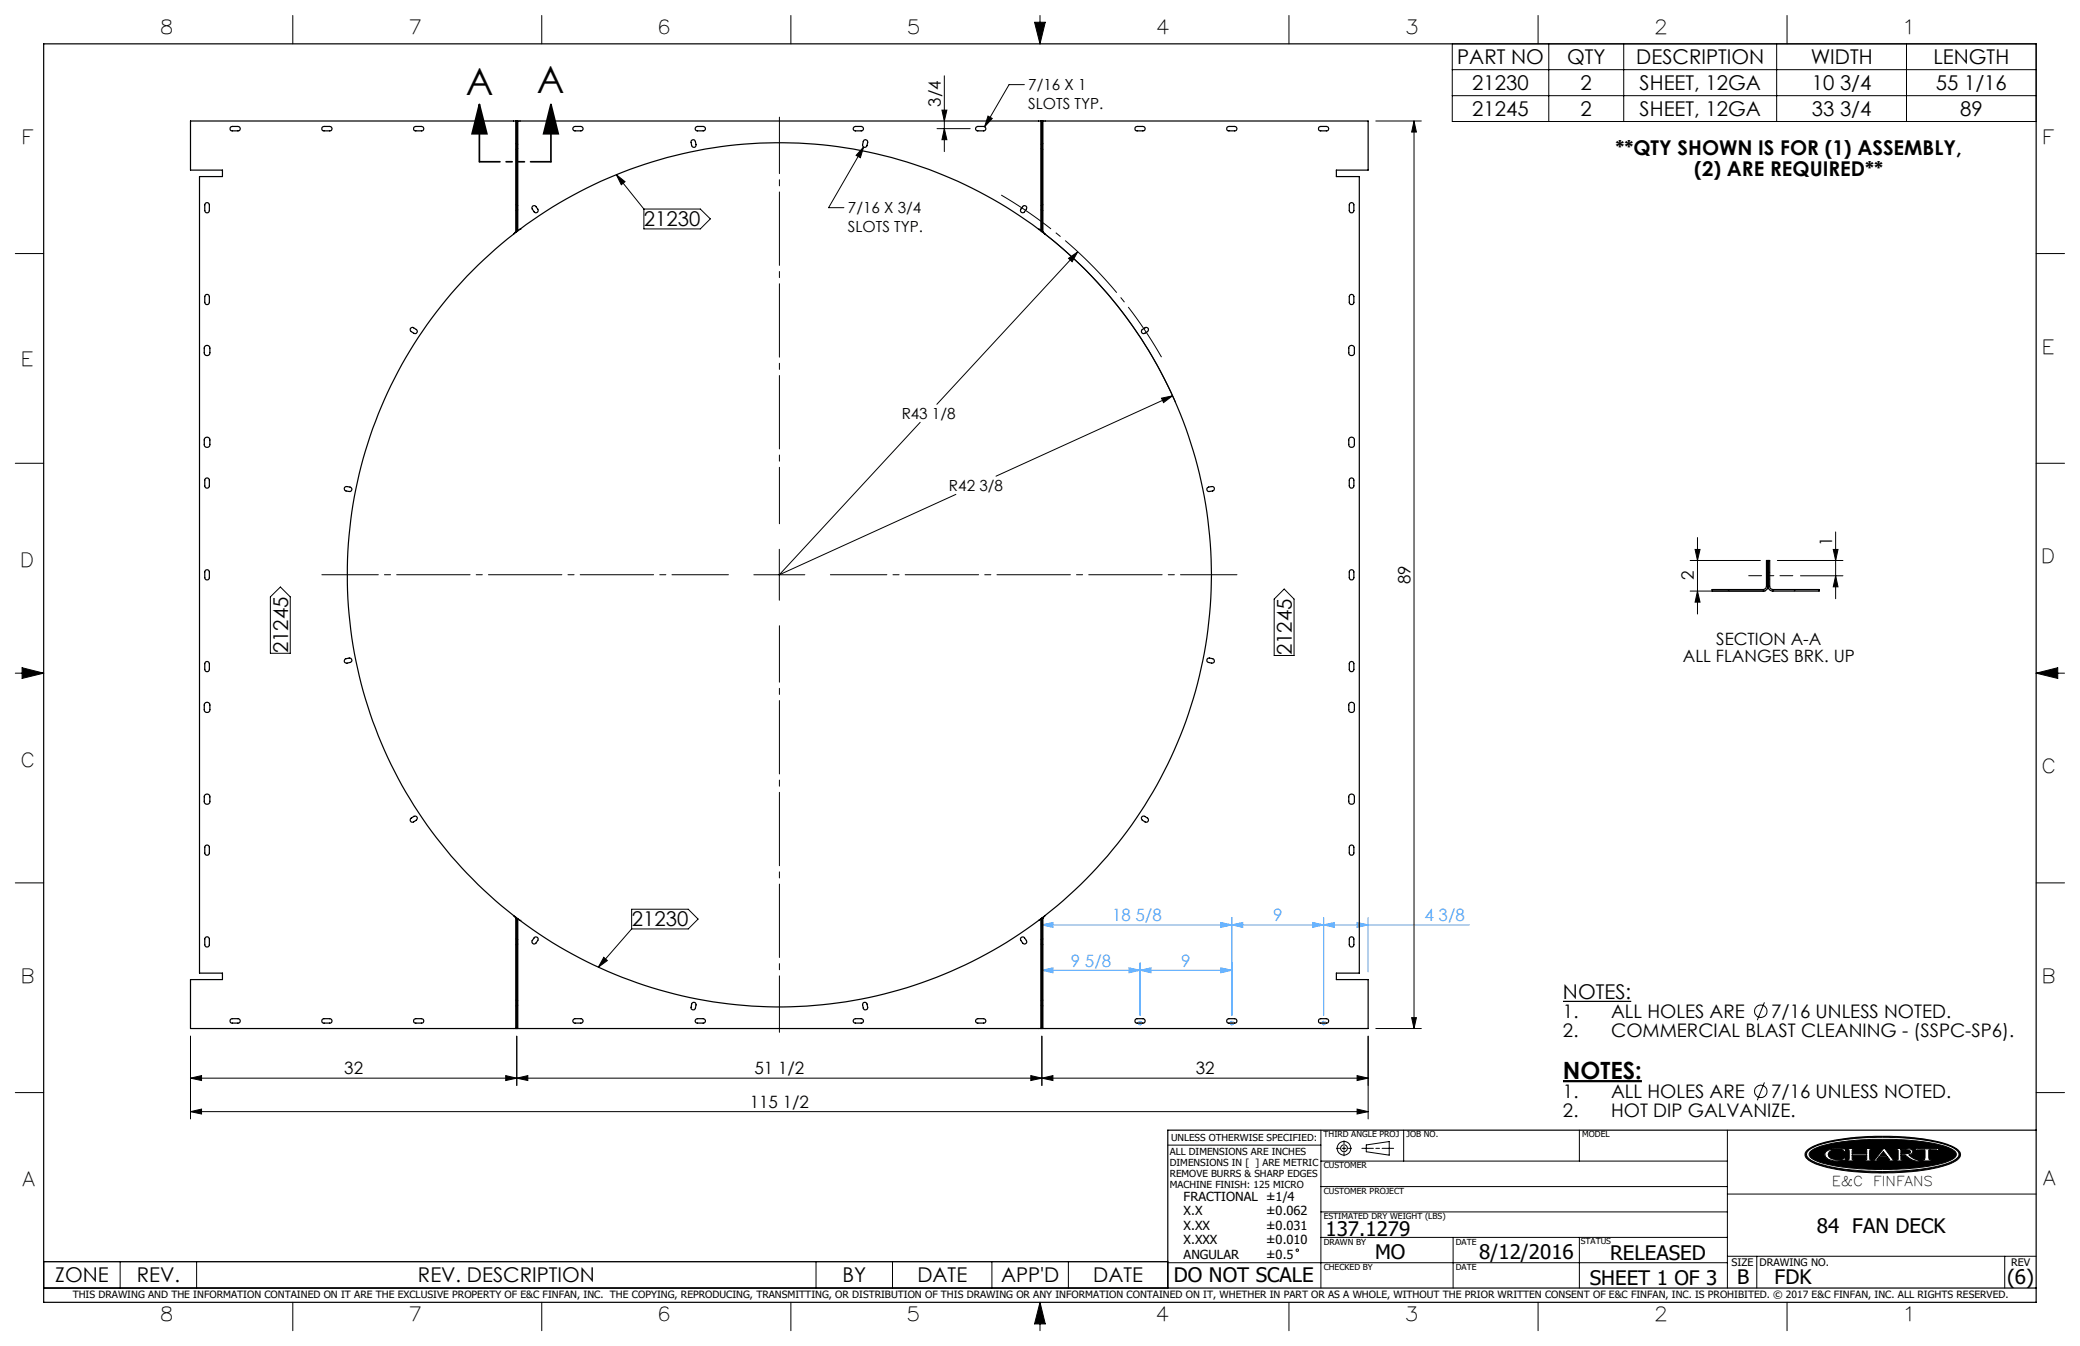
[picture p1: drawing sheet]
<svg xmlns="http://www.w3.org/2000/svg" width="432mm" height="279mm" viewBox="0 0 432 279" stroke-linecap="round" stroke-linejoin="round" font-family="sans-serif">
<g fill="none" stroke="#000" stroke-width=".21">
<path d="M60.8 3.2v5.9M112.5 3.2v5.9M164.2 3.2v5.9M196 15.7v15.8M212.7 17.6h-3.2l-5.1 8.7M214.8 4.6h2.2l-1.1 4.5zM215.9 3.2v5.9M267.6 3.2v5.9M301.5 9.1h121.2v16.1h-121.2zM301.5 14.5h121.2M301.5 19.9h121.2M319.3 3.2v5.9"/>
<path d="M321.5 9.1v16.1M337.1 9.1v16.1M368.8 9.1v16.1M371 3.2v5.9M395.8 9.1v16.1M128 36.3l5.7 7.1M128 36.3l1.8 1.4-.8 .6zM179.3 30.5l-.7 2.2-.9-.5zM179.3 30.5l-7.3 12.6h3.2M194.5 26.7h6.9M195.5 22.9h1.1l-.6 2.2zM196 26.7l.6 2.3h-1.1z"/>
<path d="M205.1 24.1l.9 .5-1.6 1.7zM285.6 25.1h9.5M293.5 25.1l.5 2.3h-.9zM293.5 25.1v188.4M3.2 52.6h5.9M133.7 43.4h11.7l2.1 2-2.1 2.1h-11.7zM216.9 48.5a90.3 90.3 0 0 1 27.2 35M221.8 53.6l1.9-1.3-1.1 2zM223.7 52.3l-29.2 31.6M422.7 52.6h5.9M3.2 96.2h5.9M191 87.7l-29.2 31.6 36.6-16.7"/>
<path d="M241.1 82.7l2.3-.5-1.9 1.4zM243.4 82.2l-36.6 16.6M422.7 96.2h5.9M156.5 119.3h10.6M161.8 114v10.6M350.9 116.3h14.5M351.9 114.1h1l-.5 2.2zM352.4 111.6v15.9M369 116.3h13.6M373.8 119.5h8.8M380.6 114.1h1l-.5 2.2zM381.1 119.5l.5 2.3h-1z"/>
<path d="M381.1 110.4v13.9M3.2 139.7h5.9M4.6 138.6l4.5 1.1-4.5 1.1zM56.1 123.9l2.1-2.1 2.1 2.1v11.7h-4.2zM264.5 124.4l2.1-2.1 2 2.1v11.7h-4.1zM350.9 122.7h15.6M352.4 122.7l.5 2.3h-1zM422.7 139.7h5.9M422.7 139.7l4.5-1.1v2.2zM3.2 183.3h5.9M125.3 198.7l.8 .7-1.9 1.4zM131.1 188.7h11.8l2 2.1-2 2h-11.8z"/>
<path d="M131.1 192.8l-6.9 8M422.7 183.3h5.9M39.5 215.1v17.2M107.3 215.1v10.2M216.3 215.1v10.2M284 215.1v17.2M285.6 213.5h9.5M293.1 211.2h.9l-.5 2.3zM366.3 208.1l-1.5 3.7M3.2 226.8h5.9M39.5 230.8l2.3-.6v1zM39.5 230.8h244.5"/>
<path d="M39.5 223.8l2.3-.5v1zM39.5 223.8h244.5M105 223.3l2.3 .5-2.3 .5zM107.3 223.8l2.3-.5v1zM214 223.3l2.3 .5-2.3 .5zM216.3 223.8l2.3-.5v1zM242.4 237.7h31.8M274.2 234.6v32.8M277.4 238.4h.7M278.6 238.4h.8M279 236.8v.7M279 238v.8"/>
<path d="M279 239.3v.6M279.9 238.4h.7M281.7 223.3l2.3 .5-2.3 .5zM281.7 230.2l2.3 .6-2.3 .4zM282.7 238.4h2.4M283.6 237.7l4.8-.7v2.8l-4.8-.7zM285.6 238.4h.8M286.9 238.4h2.4M291.4 234.6v6.4M327.9 234.6v6.4M358.6 234.6v32.8M366.3 224.7l-1.5 3.7"/>
<path d="M375.3 238.7a16.2 16.2 0 0 1 7.4-2.3 55.4 55.4 0 0 1 21.3 1.1l1.4 .6a1.73 1.73 0 0 1 1.5 2 7.1 7.1 0 0 1-4.3 2.2 56 56 0 0 1-24.6-.3 5 5 0 0 1-3.2-2l-.1-.1a1.17 1.17 0 0 1 .6-1.2zM375.4 238.9a12.8 12.8 0 0 1 6.4-2.2 59.4 59.4 0 0 1 21.7 .8 4.5 4.5 0 0 1 3.1 1.9 1.7 1.7 0 0 1-1.3 1.7 34.9 34.9 0 0 1-12.8 2l-2.2 .1a39.2 39.2 0 0 1-13.6-2l-.7-.3a1.2 1.2 0 0 1-.6-2zM375.8 239a15.4 15.4 0 0 1 7.6-2.1l3.6-.3 3.3-.1a44.5 44.5 0 0 1 14.2 1.7l.8 .4a1.03 1.03 0 0 1 .8 1 1.03 1.03 0 0 1-.8 1 25.5 25.5 0 0 1-9.5 2l-7.7 .1a33.6 33.6 0 0 1-11.3-1.9l-.8-.5a.79 .79 0 0 1-.2-1.3zM379 239.1a5 5 0 0 1 3.5-.6h.7v.2l-.2 .4-.6-.4a3.1 3.1 0 0 0-2.7 .4l-.2 .5 .2 .5a3.1 3.1 0 0 0 2.8 .5l.4-.3h.3l-.2 .5-.7 .1a3.6 3.6 0 0 1-3.3-.8l-.2-.6zM383.5 238.4h1.6v.2l-.6 .1v.8h3v-.8l-.5-.1v-.2h1.5v.2l-.3 .1-.1 .4 .1 1.5v.1l.3 .1v.2h-1.5v-.2h.4l.1-.2v-.8h-3v.8l.6 .2v.2h-1.6v-.2l.3-.1 .1-.1v-1.5v-.4l-.4-.1zM391 239l.6 .9h-1.3zM391 238.4h.3l1.7 2.3 .5 .1v.2h-1.6v-.2l.4-.1-.5-.6h-1.7l-.5 .7h.6v.2h-1.5v-.2l.5-.1zM393.6 238.4h2.3l.9 .2 .3 .4-.2 .5-.7 .2 1.2 .9 1.1 .2v.2a4.2 4.2 0 0 1-2.9-1.1l-1-.1v.9l.6 .1v.2h-1.6v-.2h.3l.2-.2v-1.8l-.5-.2zM394.6 238.6l1.8 .2 .2 .3-.2 .3-1.8 .1zM397.9 238.3l1 .2 3.7-.1-.3 .5h-.2l-.1-.2h-1.6l.1 1.9 .6 .2v.2h-2.2v-.2l.7-.2v-1.8l-1.6-.1-.2 .2h-.3zM402.1 238.9h.1M422.7 226.8h5.9"/>
<path d="M274.2 256.9h84.4M274.2 251.6h84.4M274.2 246.3h84.4M274.2 241h84.4M301.7 256.9v10.5M327.9 256.9v10.5M358.6 247.9h64.1M9.1 261.9h233.3v5.5h-233.3zM24.9 261.9v5.5M40.8 261.9v5.5M60.8 270.3v5.9M112.5 270.3v5.9"/>
<path d="M164.2 270.3v5.9M169.4 261.9v5.5M185.3 261.9v5.5M205.9 261.9v5.5M215.9 270.3v5.9M215.9 270.3l1.1 4.5h-2.2zM221.8 261.9v5.5M242.4 262.1h116.2M267.6 270.3v5.9M319.3 270.3v5.9M358.6 260.8h64.1M364.7 260.8v6.6"/>
<path d="M371 270.3v5.9M416.2 260.8v6.6"/>
<circle cx="365.5" cy="209.9" r="1.29"/>
<circle cx="279" cy="238.4" r=".71"/>
<circle cx="279" cy="238.4" r="1.41"/>
<circle cx="365.5" cy="226.6" r="1.29"/>
<circle cx="269.3" cy="259.5" r=".25"/>
</g>
<path d="M9.1 9.1h413.6v261.2h-413.6zM422.7 234.6h-180.3v32.8M9.1 267.4h413.6" fill="none" stroke="#000" stroke-width=".25"/>
<g fill="#000">
<path d="M383.5 238.4v.2h.3l.1 .2v1.8l-.1 .1-.3 .1v.2h1.6v-.2l-.6-.2v-.8h3v.9l-.5 .1v.2h1.5v-.2l-.3-.1-.1-.2v-1.6l.1-.3h.3v-.2h-1.5v.2l.5 .1v.8h-3v-.8l.6-.1v-.2zM391 238.4l-1.8 2.3-.5 .1v.2h1.5v-.2h-.6l.5-.7h1.7l.5 .6-.4 .1v.2h1.6v-.2l-.5-.1-1.7-2.3zM393.6 238.4v.2l.5 .2v1.8l-.2 .2h-.3v.2h1.6v-.2l-.6-.1v-.9l1.1 .1a3.2 3.2 0 0 0 2.8 1.1v-.2a3.4 3.4 0 0 1-2.3-1.1 .68 .68 0 0 0 .8-.2 .68 .68 0 0 0 0-.8l-.7-.3zM397.9 238.3l-.4 .6h.3l.2-.2 1.6 .1v1.8l-.2 .2h-.5v.2h2.2v-.2h-.5l-.2-.3v-1.7l1.6-.1 .1 .2h.2l.3-.5-4 .1zM375.8 239a14 14 0 0 1 6.9-2l6.1-.5h5l4.8 .4a16.3 16.3 0 0 1 7.2 2 .96 .96 0 0 1-.4 1.7 24.9 24.9 0 0 1-10.1 2l-6.5 .1-3.8-.2a21.2 21.2 0 0 1-8.8-2l-.4-.3-.2-.5zM379.1 239a1.04 1.04 0 0 0 .7 1.7 7 7 0 0 0 3.2 .1l.2-.5h-.3l-.5 .4a2.56 2.56 0 0 1-2.8-.8 1.28 1.28 0 0 1 1.4-1.3h.2a1.49 1.49 0 0 1 1.4 .2l.4 .3 .2-.6h-.6a4.7 4.7 0 0 0-3.5 .5zM375.3 238.7a19 19 0 0 1 8.8-2.5l4.1-.3h4.8a33.1 33.1 0 0 1 12.7 2.3l.2 .1a1.36 1.36 0 0 1 .9 2 9.1 9.1 0 0 1-5.1 2.2l-.4 .1a58.1 58.1 0 0 1-23.1-.6 5.6 5.6 0 0 1-3.4-1.9v-.8zM375.3 238.9a1.14 1.14 0 0 0 .6 1.9 24.5 24.5 0 0 0 9.8 2.2l4.1 .2 3.7-.1a33.7 33.7 0 0 0 11.9-2.1l.4-.2a1.19 1.19 0 0 0 .9-1.2 1.19 1.19 0 0 0-.9-1.1 21.6 21.6 0 0 0-8.8-2.1l-5.1-.3-4.7 .1a30.2 30.2 0 0 0-11.1 2.1z" fill-rule="evenodd"/>
<path d="M215.9 270.3l-1.1 4.5h2.2zM214.8 4.6h2.2l-1.1 4.5zM4.6 138.6l4.5 1.1-4.5 1.1zM422.7 139.7l4.5-1.1v2.2zM391 239l-.7 .9h1.3zM394.6 238.6v.9l1.7-.1a.38 .38 0 0 0 .3-.4 .38 .38 0 0 0-.5-.3z" fill-rule="evenodd"/>
</g>
<path d="M324.5 224.4h16.4" fill="none" stroke="#000" stroke-width=".46"/>
<path d="M324.5 207.9h14.1" fill="none" stroke="#000" stroke-width=".26"/>
<path d="M99.5 21.7l1.6 6.1h-3.1zM99.5 21.7v11.9M114.4 21.7l1.5 6.1h-3zM114.4 21.7v11.9" fill="none" stroke="#000" stroke-width=".35"/>
<path d="M241.1 74.1a91.3 91.3 0 0 0-33.2-33.6" fill="none" stroke="#000" stroke-width=".21" stroke-dasharray="15.2 1.3 1.3 1.3" stroke-dashoffset="2.7" stroke-linecap="butt"/>
<g fill="none" stroke="#53a9ff" stroke-width=".21">
<path d="M216.3 192l2.3-.5v1zM216.3 192h88.7M236.7 199.9v10.9M253.4 191.5l2.3 .5-2.3 .5zM255.7 190.5v20.3M255.7 192l2.3-.5v1zM272.5 191.5l2.3 .5-2.3 .5zM274.8 192l2.2-.5v1zM274.8 190.5v20.3M281.7 191.5l2.3 .5-2.3 .5zM284 190.5v11.3M216.3 201.4l2.3-.5v1z"/>
<path d="M216.3 201.4h39.4M234.4 200.9l2.3 .5-2.3 .5zM236.1 212.4h1.1M236.3 212l.7 .7M236.7 211.9v1M236.7 201.4l2.2-.5v1zM237 212l-.7 .7M253.4 200.9l2.3 .5-2.3 .5zM255.2 212.4h1M255.4 212l.7 .7M255.7 211.9v1M256.1 212l-.7 .7"/>
<path d="M274.2 212.4h1.1M274.4 212l.7 .7M274.8 211.9v1M275.1 212l-.7 .7"/>
</g>
<path d="M363 119.5h9.2" fill="none" stroke="#000" stroke-width=".21" stroke-dasharray="15.2 1.3 1.3 1.3" stroke-dashoffset="12.6"/>
<path d="M151.2 119.3h-84.4M161.8 108.7v-84.4M172.4 119.3h84.4M161.8 129.9v84.4" fill="none" stroke="#000" stroke-width=".21" stroke-dasharray="15.2 1.3 1.3 1.3" stroke-dashoffset="3.5"/>
<path d="M114.4 33.6h-14.8" fill="none" stroke="#000" stroke-width=".35" stroke-dasharray="6.3 1.3 1.3 1.3 1.3 1.3" stroke-dashoffset="2.1"/>
<g fill="#000">
<path d="M221.8 53.6l1.9-1.3-1.1 2z"/>
<path d="M114.4 21.7l1.5 6.1h-3zM99.5 21.7l1.6 6.1h-3.1z"/>
<path d="M128 36.3l1.8 1.4-.8 .6zM125.3 198.7l.8 .7-1.9 1.4z"/>
</g>
<g fill="#53a9ff">
<path d="M272.5 191.5l2.3 .5-2.3 .5zM255.7 192l2.3-.5v1zM253.4 200.9l2.3 .5-2.3 .5zM236.7 201.4l2.2-.5v1z"/>
<path d="M274.8 192l2.2-.5v1zM281.7 191.5l2.3 .5-2.3 .5z"/>
<path d="M253.4 191.5l2.3 .5-2.3 .5zM216.3 192l2.3-.5v1zM234.4 200.9l2.3 .5-2.3 .5zM216.3 201.4l2.3-.5v1z"/>
</g>
<g fill="#000">
<path d="M205.1 24.1l-.7 2.2 1.6-1.7zM179.3 30.5l-1.6 1.7 .9 .5zM241.1 82.7l.4 .9 1.9-1.4z"/>
<path d="M351.9 114.1h1l-.5 2.2zM352.4 122.7l.5 2.3h-1z"/>
<path d="M293.1 211.2h.9l-.5 2.3zM293.5 25.1l.5 2.3h-.9zM196 26.7l.6 2.3h-1.1zM195.5 22.9h1.1l-.6 2.2zM381.1 119.5l.5 2.3h-1zM380.6 114.1h1l-.5 2.2z"/>
<path d="M39.5 230.8l2.3-.6v1zM281.7 230.2l2.3 .6-2.3 .4z"/>
<path d="M105 223.3l2.3 .5-2.3 .5zM39.5 223.8l2.3-.5v1z"/>
<path d="M107.3 223.8l2.3-.5v1zM214 223.3l2.3 .5-2.3 .5z"/>
<path d="M216.3 223.8l2.3-.5v1zM281.7 223.3l2.3 .5-2.3 .5z"/>
</g>
<g fill="none" stroke="#000" stroke-width=".25">
<path d="M47.9 26.4l.3-.2h1.2a.46 .46 0 0 1 .5 .5 .46 .46 0 0 1-.5 .5h-1.2a.45 .45 0 0 1-.4-.3 .45 .45 0 0 1 .1-.5zM66.9 26.4l.4-.2h1.1a.46 .46 0 0 1 .5 .5 .46 .46 0 0 1-.5 .5h-1.1a.45 .45 0 0 1-.5-.3 .45 .45 0 0 1 .1-.5zM86 26.4l.3-.2h1.2a.46 .46 0 0 1 .5 .5 .46 .46 0 0 1-.5 .5h-1.2a.45 .45 0 0 1-.4-.3 .45 .45 0 0 1 .1-.5zM107.1 25.1h-67.6v10.2h6.7v1.4h-4.8v165.3h4.8v1.3h-6.7v10.2h67.6M107.1 25.1v23M107.1 25.1h.4M107.3 25.1v23M107.5 25.1h108.6M107.5 25.1v22.8M119.1 26.4l.3-.2h1.2a.46 .46 0 0 1 .4 .5 .46 .46 0 0 1-.4 .5h-1.2a.45 .45 0 0 1-.4-.3 .45 .45 0 0 1 .1-.5zM143.6 29.1a.46 .46 0 0 1 .8 .3l.1 .6a.47 .47 0 0 1-.4 .6 .47 .47 0 0 1-.5-.4l-.2-.8zM144.5 26.4l.3-.2h1.2a.46 .46 0 0 1 .4 .5 .46 .46 0 0 1-.4 .5h-1.2a.45 .45 0 0 1-.4-.3 .45 .45 0 0 1 .1-.5z"/>
<path d="M177.3 26.4l.3-.2h1.2a.46 .46 0 0 1 .4 .5 .46 .46 0 0 1-.4 .5h-1.2a.45 .45 0 0 1-.4-.3 .45 .45 0 0 1 .1-.5zM179.4 29.1a.51 .51 0 0 1 .7 .5l-.1 .6a.47 .47 0 0 1-.6 .4 .47 .47 0 0 1-.3-.6zM202.7 26.4l.3-.2h1.2a.46 .46 0 0 1 .4 .5 .46 .46 0 0 1-.4 .5h-1.2a.45 .45 0 0 1-.4-.3 .45 .45 0 0 1 .1-.5zM216.1 25.1h.4M216.1 25.1v22.8M216.3 25.1v23M216.5 25.1h67.5v10.2h-6.6v1.4h4.8v165.3h-4.8v1.3h6.6v10.2h-67.5M216.5 25.1v23M235.7 26.4l.4-.2h1.1a.46 .46 0 0 1 .5 .5 .46 .46 0 0 1-.5 .5h-1.1a.45 .45 0 0 1-.5-.3 .45 .45 0 0 1 .1-.5zM254.8 26.4l.3-.2h1.2a.46 .46 0 0 1 .5 .5 .46 .46 0 0 1-.5 .5h-1.2a.45 .45 0 0 1-.4-.3 .45 .45 0 0 1 .1-.5zM273.8 26.4l.4-.2h1.1a.46 .46 0 0 1 .5 .5 .46 .46 0 0 1-.5 .5h-1.1a.45 .45 0 0 1-.5-.3 .45 .45 0 0 1 .1-.5zM42.7 42.2a.49 .49 0 0 1 .5-.1 .49 .49 0 0 1 .3 .4v1.2a.48 .48 0 0 1-.5 .5 .48 .48 0 0 1-.5-.5v-1.2z"/>
<path d="M106.6 48.6a89.7 89.7 0 0 0 0 141.4M107.1 48.1l-.5 .5M107.1 48.1h.2M107.3 48.1l-.7 .5M107.3 47.9h.2M107.5 47.9a89.8 89.8 0 0 1 108.6 0M110.5 42.8l.6-.1 .6 .7a.47 .47 0 0 1-.2 .7 .47 .47 0 0 1-.6-.1l-.5-.8zM212.4 42.8a.47 .47 0 0 1 .6 0 .47 .47 0 0 1 .1 .6l-.4 .6a.47 .47 0 0 1-.7 .1 .47 .47 0 0 1-.1-.7zM216.1 47.9h.2M216.3 48.1l.7 .5M216.3 48.1h.2M216.5 48.1l.5 .5"/>
<path d="M217 48.6a89.7 89.7 0 0 1 0 141.4M280.2 42.2a.49 .49 0 0 1 .6-.1 .49 .49 0 0 1 .3 .4v1.2a.48 .48 0 0 1-.5 .5 .48 .48 0 0 1-.5-.5v-1.2zM42.6 71.8a.58 .58 0 0 1 .6-.1 .58 .58 0 0 1 .4 .6v.9a.58 .58 0 0 1-.6 .6 .58 .58 0 0 1-.6-.6v-1.1zM42.7 61.2a.49 .49 0 0 1 .5 0 .49 .49 0 0 1 .3 .4v1.2a.48 .48 0 0 1-.5 .4 .48 .48 0 0 1-.5-.4v-1.2zM85.2 68.2l.5-.3 .7 .5a.47 .47 0 0 1 .1 .6 .47 .47 0 0 1-.6 .2l-.7-.6zM237.1 68.5l.6-.4a.47 .47 0 0 1 .7 .1 .47 .47 0 0 1-.2 .6l-.5 .4a.47 .47 0 0 1-.6-.1 .47 .47 0 0 1 0-.6zM280.2 71.8a.58 .58 0 0 1 .6-.1 .58 .58 0 0 1 .4 .6v.9a.58 .58 0 0 1-.6 .6 .58 .58 0 0 1-.6-.6v-1.1zM280.2 61.2a.49 .49 0 0 1 .6 0 .49 .49 0 0 1 .3 .4v1.2a.48 .48 0 0 1-.5 .4 .48 .48 0 0 1-.5-.4v-1.2zM42.6 90.9a.58 .58 0 0 1 .6-.1 .58 .58 0 0 1 .4 .5v1a.58 .58 0 0 1-.6 .6 .58 .58 0 0 1-.6-.6v-1.1zM42.7 99.3a.49 .49 0 0 1 .5 0 .49 .49 0 0 1 .3 .4v1.2a.48 .48 0 0 1-.5 .4 .48 .48 0 0 1-.5-.4v-1.2zM280.2 90.9a.58 .58 0 0 1 .6-.1 .58 .58 0 0 1 .4 .5v1a.58 .58 0 0 1-.6 .6 .58 .58 0 0 1-.6-.6v-1.1zM280.2 99.3a.49 .49 0 0 1 .6 0 .49 .49 0 0 1 .3 .4v1.2a.48 .48 0 0 1-.5 .4 .48 .48 0 0 1-.5-.4v-1.2z"/>
<path d="M42.7 118.4a.49 .49 0 0 1 .5-.1 .49 .49 0 0 1 .3 .4v1.2a.48 .48 0 0 1-.5 .5 .48 .48 0 0 1-.5-.5v-1.2zM71.6 101.1l.2-.1 .9 .1a.47 .47 0 0 1 .3 .6 .47 .47 0 0 1-.5 .3l-.7-.1a.5 .5 0 0 1-.2-.8zM250.7 101.2l.8-.2a.47 .47 0 0 1 .6 .4 .47 .47 0 0 1-.4 .5l-.6 .1a.47 .47 0 0 1-.5-.2 .47 .47 0 0 1 .1-.6zM280.2 118.4a.49 .49 0 0 1 .6-.1 .49 .49 0 0 1 .3 .4v1.2a.48 .48 0 0 1-.5 .5 .48 .48 0 0 1-.5-.5v-1.2zM367 116.3v5.4M42.7 137.4a.49 .49 0 0 1 .5 0 .49 .49 0 0 1 .3 .4v1.2a.48 .48 0 0 1-.5 .4 .48 .48 0 0 1-.5-.4v-1.2zM71.6 136.8l.9-.2a.47 .47 0 0 1 .5 .4 .47 .47 0 0 1-.3 .5l-.7 .2a.47 .47 0 0 1-.5-.3 .47 .47 0 0 1 .1-.6zM250.7 136.7h1a.47 .47 0 0 1 .4 .6 .47 .47 0 0 1-.6 .4l-.6-.2a.46 .46 0 0 1-.4-.4 .46 .46 0 0 1 .2-.4zM280.2 137.4a.49 .49 0 0 1 .6 0 .49 .49 0 0 1 .3 .4v1.2a.48 .48 0 0 1-.5 .4 .48 .48 0 0 1-.5-.4v-1.2zM355.4 122.4h10.6a.73 .73 0 0 0 .7-.7v-5.4h.7v5.4a.66 .66 0 0 0 .7 .7h9.5v.3h-9.5a1.02 1.02 0 0 1-1.1-1 .95 .95 0 0 1-1 1h-10.6zM42.6 145.9a.58 .58 0 0 1 .6-.1 .58 .58 0 0 1 .4 .6v.9a.58 .58 0 0 1-.6 .6 .58 .58 0 0 1-.6-.6v-1.1zM280.2 145.9a.58 .58 0 0 1 .6-.1 .58 .58 0 0 1 .4 .6v.9a.58 .58 0 0 1-.6 .6 .58 .58 0 0 1-.6-.6v-1.1z"/>
<path d="M42.6 165a.58 .58 0 0 1 .6-.1 .58 .58 0 0 1 .4 .5v.9a.58 .58 0 0 1-.6 .6 .58 .58 0 0 1-.6-.6v-1zM42.7 175.5a.49 .49 0 0 1 .5 0 .49 .49 0 0 1 .3 .4v1.2a.48 .48 0 0 1-.5 .4 .48 .48 0 0 1-.5-.4v-1.2zM85.3 169.9l.6-.4a.47 .47 0 0 1 .7 .1 .47 .47 0 0 1-.2 .7l-.5 .3a.47 .47 0 0 1-.6-.1 .47 .47 0 0 1 0-.6zM237 169.6l.6-.2 .6 .4a.47 .47 0 0 1 .1 .7 .47 .47 0 0 1-.6 .1l-.7-.6zM280.2 165a.58 .58 0 0 1 .6-.1 .58 .58 0 0 1 .4 .5v.9a.58 .58 0 0 1-.6 .6 .58 .58 0 0 1-.6-.6v-1zM280.2 175.5a.49 .49 0 0 1 .6 0 .49 .49 0 0 1 .3 .4v1.2a.48 .48 0 0 1-.5 .4 .48 .48 0 0 1-.5-.4v-1.2zM42.7 194.6a.49 .49 0 0 1 .5-.1 .49 .49 0 0 1 .3 .4v1.2a.48 .48 0 0 1-.5 .5 .48 .48 0 0 1-.5-.5v-1.2zM106.6 190l.5 .6M106.6 190l.7 .6M107.1 190.6v22.9M107.1 190.6h.2M107.3 190.6v22.9"/>
<path d="M107.3 190.7h.2M107.5 190.7a89.6 89.6 0 0 0 108.6 0M107.5 190.7v22.8M110.9 194.6a.47 .47 0 0 1 .7 0 .47 .47 0 0 1 .1 .6l-.4 .6a.47 .47 0 0 1-.7 .1 .47 .47 0 0 1-.1-.7zM211.9 194.6l.6-.1 .6 .7a.47 .47 0 0 1-.2 .7 .47 .47 0 0 1-.6-.1l-.5-.8zM216.1 190.7v22.8M216.1 190.7h.2M216.3 190.6h.2M216.3 190.6v22.9M216.5 190.6v22.9M217 190l-.7 .6M217 190l-.5 .6"/>
<path d="M280.2 194.6a.49 .49 0 0 1 .6-.1 .49 .49 0 0 1 .3 .4v1.2a.48 .48 0 0 1-.5 .5 .48 .48 0 0 1-.5-.5v-1.2zM47.9 211.6l.3-.1h1.2a.46 .46 0 0 1 .5 .4 .46 .46 0 0 1-.5 .5h-1.2a.45 .45 0 0 1-.4-.3 .45 .45 0 0 1 .1-.5zM66.9 211.6l.4-.1h1.1a.46 .46 0 0 1 .5 .4 .46 .46 0 0 1-.5 .5h-1.1a.45 .45 0 0 1-.5-.3 .45 .45 0 0 1 .1-.5zM86 211.6l.3-.1h1.2a.46 .46 0 0 1 .5 .4 .46 .46 0 0 1-.5 .5h-1.2a.45 .45 0 0 1-.4-.3 .45 .45 0 0 1 .1-.5zM107.1 213.5h.4M107.5 213.5h108.6M119.1 211.6l.3-.1h1.2a.46 .46 0 0 1 .4 .4 .46 .46 0 0 1-.4 .5h-1.2a.45 .45 0 0 1-.4-.3 .45 .45 0 0 1 .1-.5zM143.7 208.2a.47 .47 0 0 1 .5-.1 .47 .47 0 0 1 .3 .5l-.1 .7a.45 .45 0 0 1-.6 .3 .45 .45 0 0 1-.3-.5zM144.5 211.6l.3-.1h1.2a.46 .46 0 0 1 .4 .4 .46 .46 0 0 1-.4 .5h-1.2a.45 .45 0 0 1-.4-.3 .45 .45 0 0 1 .1-.5zM177.3 211.6l.3-.1h1.2a.46 .46 0 0 1 .4 .4 .46 .46 0 0 1-.4 .5h-1.2a.45 .45 0 0 1-.4-.3 .45 .45 0 0 1 .1-.5zM179.2 208.2a.47 .47 0 0 1 .8 .2l.1 .7a.47 .47 0 0 1-.3 .5 .47 .47 0 0 1-.6-.3l-.1-.7zM202.7 211.6l.3-.1h1.2a.46 .46 0 0 1 .4 .4 .46 .46 0 0 1-.4 .5h-1.2a.45 .45 0 0 1-.4-.3 .45 .45 0 0 1 .1-.5z"/>
<path d="M216.1 213.5h.4M235.7 211.6l.4-.1h1.1a.46 .46 0 0 1 .5 .4 .46 .46 0 0 1-.5 .5h-1.1a.45 .45 0 0 1-.5-.3 .45 .45 0 0 1 .1-.5zM254.8 211.6l.3-.1h1.2a.46 .46 0 0 1 .5 .4 .46 .46 0 0 1-.5 .5h-1.2a.45 .45 0 0 1-.4-.3 .45 .45 0 0 1 .1-.5zM273.8 211.6l.4-.1h1.1a.46 .46 0 0 1 .5 .4 .46 .46 0 0 1-.5 .5h-1.1a.45 .45 0 0 1-.5-.3 .45 .45 0 0 1 .1-.5z"/>
</g>
<path d="M107.3 47.9l.7-.3M215.6 47.6l.7 .3M108 191l-.7-.3M216.3 190.7l-.7 .3" fill="none" stroke="#000" stroke-width=".21" stroke-dasharray="1.3 .6" stroke-dashoffset=".4"/>
<g fill="none" stroke="#000" stroke-width=".21" stroke-dasharray="1.3 .6">
<path d="M107.1 31h.2M107.3 29.8h-.2M107.3 30.9h.2M107.5 29.9h-.2M216.1 30.9h.2M216.3 31h.2M216.3 29.9h-.2M216.5 29.8h-.2M107.1 43.7h.2M107.3 42.5h-.2M107.3 43.6h.2M107.5 42.6h-.2"/>
<path d="M108 47.6h.1M215.6 47.6h.1M216.1 43.6h.2M216.3 43.7h.2M216.3 42.6h-.2M216.5 42.5h-.2M367.1 118.6h-.4M367.4 118.8h-.3M366.7 120.4h.4M367.1 120.2h.3M107.1 196.1h.2M107.3 194.9h-.2"/>
<path d="M107.3 196h.2M107.5 195h-.2M108 191h.1M215.6 191h.1M216.1 196h.2M216.3 196.1h.2M216.3 195h-.2M216.5 194.9h-.2M107.1 208.8h.2M107.3 207.6h-.2M107.3 208.7h.2M107.5 207.7h-.2"/>
<path d="M216.1 208.7h.2M216.3 208.8h.2M216.3 207.7h-.2M216.5 207.6h-.2"/>
</g>
<path d="M366.7 116.9l.3 .4M358.7 122.4l.3 .3M366.7 121.4l.3 .3M368.3 122.4l-.3 .3M372.8 122.4l-.3 .3" fill="none" stroke="#000" stroke-width=".21"/>
<g font-size="7.8">
<text x="96.7" y="19.7">A</text>
<text x="111.5" y="19.4">A</text>
</g>
<text font-size="4.9" x="324.5" y="223.9">NOTES:</text>
<g font-size="4.2">
<text x="302.5" y="13.3">PART NO</text>
<text x="325.3" y="13.3">QTY</text>
<text x="339.7" y="13.3">DESCRIPTION</text>
<text x="375.9" y="13.3">WIDTH</text>
<text x="401.4" y="13.3">LENGTH</text>
<text x="305.6" y="18.7">21230</text>
<text x="328.1" y="18.7">2</text>
<text x="340.4" y="18.7">SHEET, 12GA</text>
<text x="376.1" y="18.7">10 3/4</text>
<text x="401.9" y="18.7">55 1/16</text>
<text x="305.6" y="24.1">21245</text>
<text x="328.1" y="24.1">2</text>
<text x="340.4" y="24.1">SHEET, 12GA</text>
<text x="376.1" y="24.1">33 3/4</text>
<text x="406.9" y="24.1">89</text>
<text x="335.4" y="32.3">**QTY SHOWN IS FOR (1) ASSEMBLY,</text>
<text x="351.7" y="36.5">(2) ARE REQUIRED**</text>
<text x="133.7" y="46.9">21230</text>
<text x="59.8" y="135.6" transform="rotate(-90 59.8 135.6)">21245</text>
<text x="268.2" y="136" transform="rotate(-90 268.2 136)">21245</text>
<text x="131.2" y="192.2">21230</text>
<text x="324.5" y="207.4">NOTES:</text>
<text x="275.2" y="256.5">137.1279</text>
<text x="377.2" y="255.9">84 FAN DECK</text>
<text x="285.5" y="261.4">MO</text>
<text x="307.1" y="261.3">8/12/2016</text>
<text x="334.3" y="261.6">RELEASED</text>
<text x="11.5" y="266.2">ZONE</text>
<text x="28.4" y="266.2">REV.</text>
<text x="86.8" y="266.2">REV. DESCRIPTION</text>
<text x="174.9" y="266.2">BY</text>
<text x="190.4" y="266.2">DATE</text>
<text x="207.8" y="266.2">APP'D</text>
<text x="227" y="266.2">DATE</text>
<text x="243.7" y="266.1">DO NOT SCALE</text>
<text x="330" y="266.7">SHEET 1 OF 3</text>
<text x="360.6" y="266.5">B</text>
<text x="368.4" y="266.6">FDK</text>
<text x="416.7" y="266.5">(6)</text>
</g>
<g font-size="4">
<text x="33.6" y="7.1">8</text>
<text x="85.2" y="7.1">7</text>
<text x="137" y="7.1">6</text>
<text x="188.6" y="7.1">5</text>
<text x="240.3" y="7.1">4</text>
<text x="292.1" y="7.1">3</text>
<text x="343.8" y="7.1">2</text>
<text x="395.7" y="7.1">1</text>
<text x="4.9" y="29.8">F</text>
<text x="424.5" y="29.9">F</text>
<text x="4.8" y="76">E</text>
<text x="424.3" y="73.5">E</text>
<text x="4.7" y="117.7">D</text>
<text x="424.2" y="116.9">D</text>
<text x="4.7" y="159.3">C</text>
<text x="424.2" y="160.4">C</text>
<text x="4.8" y="204">B</text>
<text x="424.3" y="204">B</text>
<text x="4.8" y="246.1">A</text>
<text x="424.3" y="246">A</text>
<text x="33.6" y="274.3">8</text>
<text x="85.2" y="274.3">7</text>
<text x="137" y="274.3">6</text>
<text x="188.6" y="274.3">5</text>
<text x="240.3" y="274.3">4</text>
<text x="292.1" y="274.3">3</text>
<text x="343.8" y="274.3">2</text>
<text x="395.8" y="274.3">1</text>
</g>
<g font-size="3.9">
<text x="324.5" y="211.4">1.</text>
<text x="324.5" y="215.2">2.</text>
<text x="334.5" y="215.2">COMMERCIAL BLAST CLEANING - (SSPC-SP6).</text>
<text x="334.5" y="211.4">ALL HOLES ARE</text>
<text x="367.7" y="211.4">7/16 UNLESS NOTED.</text>
<text x="324.5" y="228">1.</text>
<text x="334.5" y="228">ALL HOLES ARE</text>
<text x="367.7" y="228">7/16 UNLESS NOTED.</text>
<text x="324.5" y="231.9">2.</text>
<text x="334.5" y="231.9">HOT DIP GALVANIZE.</text>
</g>
<g font-size="3.5">
<text x="195.3" y="22.1" transform="rotate(-90 195.3 22.1)">3/4</text>
<text x="380.3" y="113.3" transform="rotate(-90 380.3 113.3)">1</text>
<text x="292.8" y="121.3" transform="rotate(-90 292.8 121.3)">89</text>
<text x="351.7" y="120.5" transform="rotate(-90 351.7 120.5)">2</text>
<text x="349.4" y="137.5">ALL FLANGES BRK. UP</text>
<text x="356.3" y="133.9">SECTION A-A</text>
<text x="71.5" y="223">32</text>
<text x="156.6" y="223">51 1/2</text>
<text x="248.2" y="223">32</text>
<text x="155.7" y="230">115 1/2</text>
</g>
<g font-size="3.5" fill="#53a9ff">
<text x="230.8" y="191.2">18 5/8</text>
<text x="264.3" y="191.2">9</text>
<text x="295.7" y="191.2">4 3/8</text>
<text x="222.3" y="200.6">9 5/8</text>
<text x="245.2" y="200.6">9</text>
</g>
<g font-size="3.2">
<text x="213.5" y="18.8">7/16 X 1</text>
<text x="213.5" y="22.6">SLOTS TYP.</text>
<text x="176" y="44.3">7/16 X 3/4</text>
<text x="176" y="48.1">SLOTS TYP.</text>
<text x="187.2" y="87">R43 1/8</text>
<text x="197" y="101.9">R42 3/8</text>
</g>
<g font-size="2.8">
<text x="380.3" y="246.2">E&amp;C</text>
<text x="388.9" y="246.2">FINFANS</text>
</g>
<g font-size="2.6">
<text x="245.7" y="249.3">FRACTIONAL ±1/4</text>
<text x="245.7" y="252.3">X.X</text>
<text x="245.7" y="255.3">X.XX</text>
<text x="262.9" y="252.3">±0.062</text>
<text x="262.9" y="255.3">±0.031</text>
<text x="245.7" y="258.3">X.XXX</text>
<text x="245.7" y="261.3">ANGULAR</text>
<text x="262.9" y="258.3">±0.010</text>
<text x="262.9" y="261.3">±0.5</text>
</g>
<g font-size="2.2">
<text x="359.5" y="262.8">SIZE</text>
<text x="365.3" y="262.7">DRAWING NO.</text>
<text x="417.5" y="262.8">REV</text>
</g>
<text font-size="2.1" x="15.1" y="269.4">THIS DRAWING AND THE INFORMATION CONTAINED ON IT ARE THE EXCLUSIVE PROPERTY OF E&amp;C FINFAN, INC. THE COPYING, REPRODUCING, TRANSMITTING, OR DISTRIBUTION OF THIS DRAWING OR ANY INFORMATION CONTAINED ON IT, WHETHER IN PART OR AS A WHOLE, WITHOUT THE PRIOR WRITTEN CONSENT OF E&amp;C FINFAN, INC. IS PROHIBITED. © 2017 E&amp;C FINFAN, INC. ALL RIGHTS RESERVED.</text>
<g font-size="2">
<text x="242.9" y="239.8">ALL DIMENSIONS ARE INCHES</text>
<text x="243.1" y="236.8">UNLESS OTHERWISE SPECIFIED:</text>
<text x="242.9" y="242.1">DIMENSIONS IN [ ] ARE METRIC</text>
<text x="242.9" y="244.4">REMOVE BURRS &amp; SHARP EDGES</text>
<text x="242.9" y="246.7">MACHINE FINISH: 125 MICRO</text>
</g>
<g font-size="1.7">
<text x="274.8" y="236.1">THIRD ANGLE PROJ</text>
<text x="292" y="236.1">JOB NO.</text>
<text x="328.5" y="236.1">MODEL</text>
<text x="274.8" y="242.5">CUSTOMER</text>
<text x="274.8" y="247.8">CUSTOMER PROJECT</text>
<text x="274.8" y="253.1">ESTIMATED DRY WEIGHT (LBS)</text>
<text x="274.8" y="258.3">DRAWN BY</text>
<text x="274.8" y="263.6">CHECKED BY</text>
<text x="302.2" y="263.6">DATE</text>
<text x="302.2" y="258.3">DATE</text>
<text x="328.2" y="258.3">STATUS</text>
</g>
</svg>
